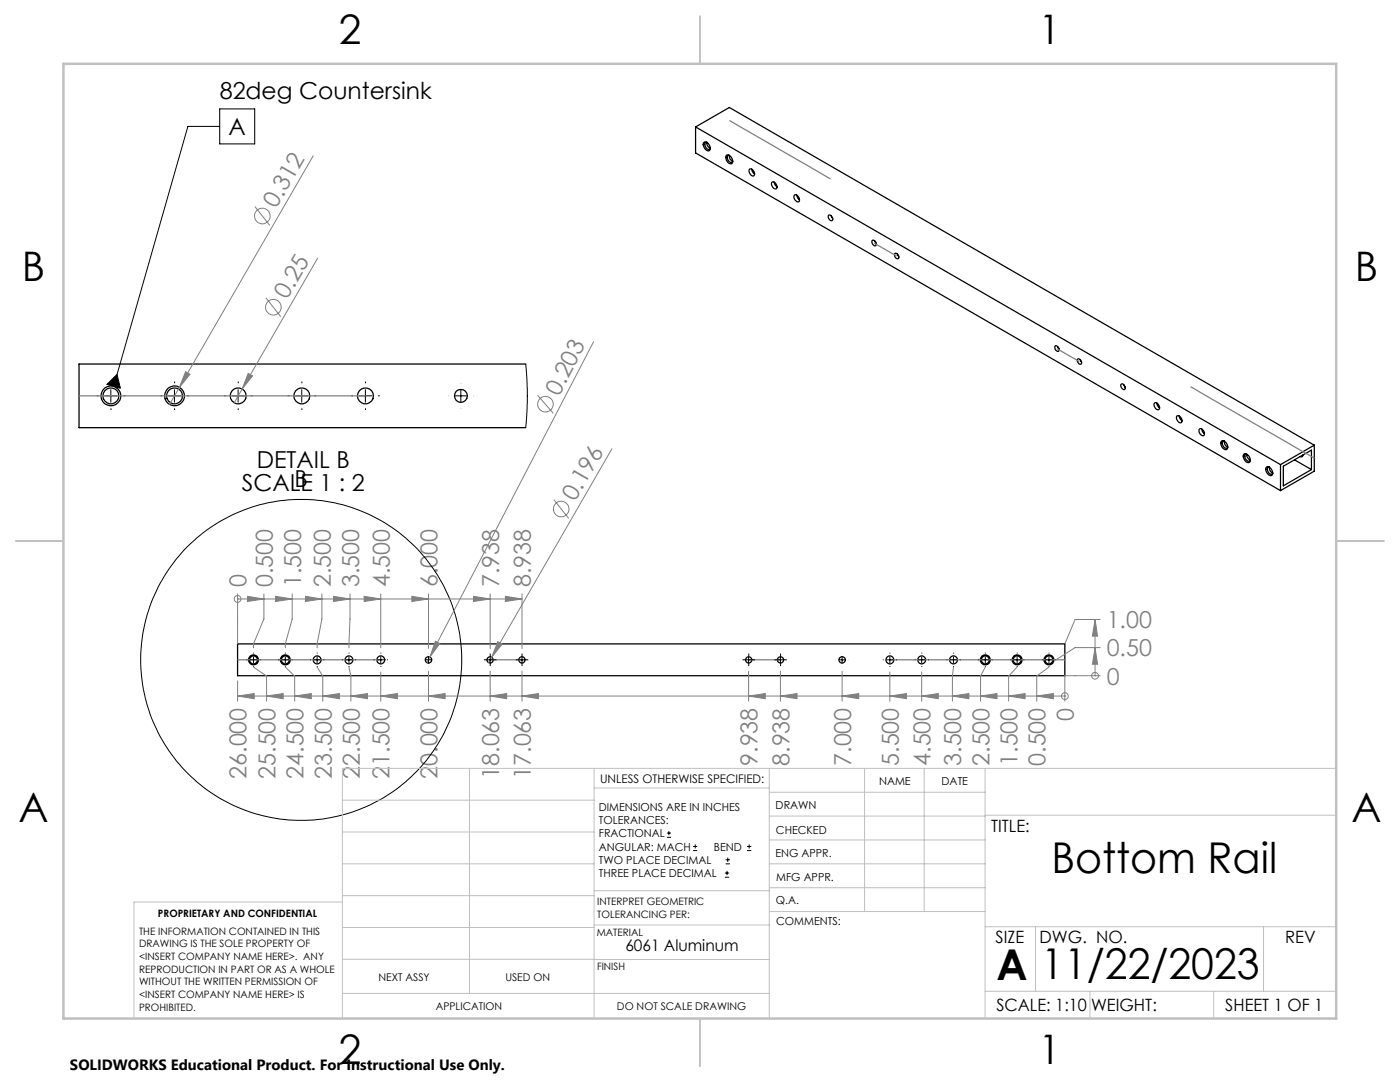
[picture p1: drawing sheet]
<svg xmlns="http://www.w3.org/2000/svg" width="279mm" height="216mm" viewBox="0 0 279 216" stroke-linecap="round" stroke-linejoin="round" font-family="sans-serif">
<g fill="none" stroke="#000" stroke-width=".25">
<path d="M138.8 25.3v5.2l116.8 67.4M138.8 25.3l116.8 67.4M138.8 25.3l6.8-3.9 116.7 67.4M140.5 28.4a1.04 1.04 0 0 1 1.2 1.3 .49 .49 0 0 1-.4 .4 .49 .49 0 0 1-.5-.3l-.4-.7zM140.8 28.5l.3-.1a1.25 1.25 0 0 0 .6 1.2l-.1 .2a.87 .87 0 0 1-.8-.4 .87 .87 0 0 1 0-.9zM141.2 28.5l-.2 .1M145 31a1.07 1.07 0 0 1 1.2 1.3l-.1 .4a1.2 1.2 0 0 1-1.1-1.7zM145.3 31h.3a1.25 1.25 0 0 0 .6 1.2 .79 .79 0 0 1-.9-.1 .79 .79 0 0 1-.1-.9zM149.6 33.7a.85 .85 0 0 1 .8 .5 .85 .85 0 0 1-.1 .9 1.01 1.01 0 0 1-.7-1.4zM150 33.8l.2 .6 .4 .3M154.1 36.3a.87 .87 0 0 1 .8 .4 .87 .87 0 0 1 0 .9 .87 .87 0 0 1-.8-.4 .87 .87 0 0 1 0-.9zM154.5 36.3l.1 .4 .5 .6"/>
<path d="M158.6 38.9a.94 .94 0 0 1 .9 1.4 .91 .91 0 0 1-.9-1.4zM159 38.9l.2 .6 .4 .4M165.4 42.9a.76 .76 0 0 1 .7 1.1 .76 .76 0 0 1-.7-1.1zM165.9 43l.3 .6M174 48a.6 .6 0 0 1 .8 .3 .6 .6 0 0 1-.2 .8l-.5-.4zM174.6 48.1l.3 .5M178.6 50.6a.71 .71 0 0 1 .6 1 .71 .71 0 0 1-.6-1zM179.1 50.7l.3 .5M104.9 72.6h-89.1v12.7h89.1M210.6 69a.72 .72 0 0 1 .6 1.1 .72 .72 0 0 1-.6-1.1zM211.1 69.1l.2 .5M215 71.7a.61 .61 0 0 1 .8 .2 .61 .61 0 0 1-.1 .8l-.4-.2-.3-.4z"/>
<path d="M215.5 71.8l.3 .4M223.7 76.7a.63 .63 0 0 1 .8 .2 .63 .63 0 0 1-.1 .8h-.3l-.3-.3zM224.2 76.7l.3 .6M230.4 80.4a.87 .87 0 0 1 .9 .4 .87 .87 0 0 1 0 .9 .87 .87 0 0 1-.8-.4 .87 .87 0 0 1-.1-.9zM230.9 80.4l.2 .6 .3 .4M234.9 83a.85 .85 0 0 1 .8 .4 .85 .85 0 0 1-.1 1 1.01 1.01 0 0 1-.7-1.4zM235.3 83l.2 .6 .4 .4M239.4 85.6a.81 .81 0 0 1 .8 .4 .81 .81 0 0 1-.1 1 .99 .99 0 0 1-.7-1.4zM239.8 85.6l.2 .6 .4 .4M243.7 88.1a.86 .86 0 0 1 1.3 .7 .55 .55 0 0 1-.1 .9 .55 .55 0 0 1-.8-.3l-.4-.7zM243.9 88.2l.4-.2 .2 .8 .5 .4-.1 .2a.92 .92 0 0 1-1-1.2zM248.2 90.6a1.09 1.09 0 0 1 1.3 1.3 .5 .5 0 0 1-.4 .4 .5 .5 0 0 1-.5-.3l-.5-.7z"/>
<path d="M248.5 90.7l.3-.1a1.55 1.55 0 0 0 .7 1.3l-.1 .1a.94 .94 0 0 1-.9-1.3zM252.7 93.2a.75 .75 0 0 1 1.1 .6l.1 .2a.54 .54 0 0 1-.1 .8 .54 .54 0 0 1-.8-.2l-.4-.7zM252.9 93.4l.4-.2a1.35 1.35 0 0 0 .7 1.2l-.1 .2a.92 .92 0 0 1-1-1.2zM255.6 92.7v5.2M256.1 93l5.6-3.2v3.9l-5.6 3.2zM258.3 91.8l3.4 1.9M260 90.8l-.2 .4-.3-.1M262.3 88.8l-6.7 3.9M262.3 88.8v5.2l-6.7 3.9M47.4 128.5h165.1v6.3h-165.1z"/>
<circle cx="22.1" cy="79" r="1.59"/>
<circle cx="22.1" cy="79" r="1.98"/>
<circle cx="34.8" cy="79" r="1.59"/>
<circle cx="34.8" cy="79" r="1.98"/>
<circle cx="47.5" cy="79" r="1.59"/>
<circle cx="60.2" cy="79" r="1.59"/>
<circle cx="72.9" cy="79" r="1.59"/>
<circle cx="92" cy="79" r="1.28"/>
<circle cx="50.6" cy="131.7" r=".99"/>
<circle cx="50.6" cy="131.7" r=".79"/>
<circle cx="56.9" cy="131.7" r=".99"/>
<circle cx="56.9" cy="131.7" r=".79"/>
<circle cx="63.3" cy="131.7" r=".8"/>
<circle cx="69.7" cy="131.7" r=".8"/>
<circle cx="76" cy="131.7" r=".8"/>
<circle cx="85.5" cy="131.7" r=".63"/>
<circle cx="97.8" cy="131.7" r=".62"/>
<circle cx="104.2" cy="131.7" r=".62"/>
<circle cx="149.4" cy="131.7" r=".62"/>
<circle cx="155.8" cy="131.7" r=".62"/>
<circle cx="168.1" cy="131.7" r=".63"/>
<circle cx="177.6" cy="131.7" r=".8"/>
<circle cx="184" cy="131.7" r=".8"/>
<circle cx="190.3" cy="131.7" r=".8"/>
<circle cx="196.6" cy="131.7" r=".99"/>
<circle cx="196.6" cy="131.7" r=".79"/>
<circle cx="203" cy="131.7" r=".99"/>
<circle cx="203" cy="131.7" r=".79"/>
<circle cx="209.3" cy="131.7" r=".99"/>
<circle cx="209.3" cy="131.7" r=".79"/>
</g>
<g fill="none" stroke="#000" stroke-width=".2">
<path d="M43.9 25.2h-6.4l-14.8 51.9M43.9 21.7h6.9v7h-6.9zM20.9 79h2.5M21.3 76.7l2.1-2 .6 2.8zM22.1 77.8v2.5M33.6 79h2.5M34.8 77.8v2.5M46.3 79h2.5M47.5 77.8v2.5M59 79h2.5M60.2 77.8v2.5M71.7 79h2.5"/>
<path d="M72.9 77.8v2.5M90.7 79h2.5M92 77.8v2.5M104.9 72.6l.3 4.8v4.2l-.3 3.7M50 131.7h1.2M50.6 131.1v1.2M56.3 131.7h1.3M56.9 131.1v1.2M62.7 131.7h1.2M63.3 131.1v1.2M69 131.7h1.3M69.6 131.1v1.2"/>
<path d="M75.4 131.7h1.2M76 131.1v1.2M84.9 131.7h1.2M85.5 131.1v1.2M97.2 131.7h1.2M97.8 131.1v1.2M103.5 131.7h1.3M104.2 131.1v1.2M148.8 131.7h1.2M149.4 131.1v1.2M155.2 131.7h1.2M155.8 131.1v1.2"/>
<path d="M167.4 131.7h1.3M168.1 131.1v1.2M177 131.7h1.2M177.6 131.1v1.2M183.3 131.7h1.3M183.9 131.1v1.2M189.7 131.7h1.2M190.3 131.1v1.2M196 131.7h1.3M196.6 131.1v1.2M202.4 131.7h1.2M203 131.1v1.2"/>
<path d="M208.7 131.7h1.3M209.3 131.1v1.2M133.1 167.1h.8M133.1 166.2h.8M133.5 165.8v.9M138.3 169.7h.8M138.3 168.9h.8M138.7 168.5v.8M144.7 175h.8M144.7 174.2h.8M144.8 172.4h.9M144.8 171.6h.9"/>
<path d="M145.1 173.8v.8M145.2 171.1v.9M149.1 169.7h.8M149.1 168.9h.8M149.5 168.5v.8"/>
<circle cx="60.1" cy="131.7" r="32"/>
</g>
<g fill="none" stroke="#808080" stroke-width=".2">
<path d="M62.5 31.1l-26.7 46.2M50.9 41.2l2.9 3.8M53.1 59.4l2.9 3.8M63.4 51.5l-16.7 28.9M35.8 77.3l-2 3.4M37 74.2l.9 .5-2.1 2.6zM49.5 74.5l.9 .5-2.1 2.6zM107.3 78.8l3.1 3.7M118.5 68.2l-32.7 62.9M110.5 99.7l3 3.7M122.1 89.5l-24 41.6M47.4 119.5h.1"/>
<path d="M47.4 118.5v10M47.4 119.5h56.8M49.4 119l3.3 .5-3.3 .5zM52.7 118.5v5l-2.1 5v.8M55 119l3.3 .5-3.3 .5zM58.3 118.5v5l-1.4 5v.8M61 119l3.2 .5-3.2 .5zM64.2 118.5v5l-.9 5v.8M66.6 119l3.2 .5-3.2 .5zM69.9 118.5l-.3 10.8M72.7 119l3.3 .5-3.3 .5zM76 118.5v10.8"/>
<path d="M82.2 119l3.3 .5-3.3 .5zM85.5 118.5v10.9M94.5 119l3.3 .5-3.3 .5zM97.8 118.5v10.9M100.9 119l3.3 .5-3.3 .5zM104.2 118.5v10.9M47.4 138.9l3.3-.5v1zM47.4 138.9h165.1M47.4 135.9v4M50.6 133.1l2.6 1.8v5M53.2 138.9l3.3-.5v1zM56.9 133.1l1.9 1.8v5"/>
<path d="M58.8 138.9l3.3-.5v1zM63.3 133.1l1.1 1.8v5M64.4 138.9l3.3-.5v1zM69.6 133.1l.4 1.8v5M70 138.9l3.3-.5v1zM76 138.9l3.3-.5v1zM76 134.1v5.8M85.5 138.9l3.3-.5v1zM85.5 133.9v6M85.8 131.1l-.6 1.2M86.9 128l.9 .4-2 2.7zM97.8 138.9l3.3-.5v1z"/>
<path d="M97.8 133.9v6M98.1 131.1l-.6 1.1M99.3 128l.9 .5-2.1 2.6zM104.2 138.9l3.3-.5v1zM104.2 133.9v6M149.4 138.9l3.3-.5v1zM149.4 133.9v6M155.8 138.9l3.3-.5v1zM155.8 133.9v6M168.1 138.9l3.3-.5v1zM168.1 133.9v6M177.6 138.9l3.3-.5v1z"/>
<path d="M177.6 134.1v5.8M183.9 138.9l3.4-.5v1zM183.9 134.1v5.8M190.1 138.9l3.3-.5v1zM190.3 133.1l-.2 1.8v5M195.7 138.9l3.3-.5v1zM196.6 133.1l-.9 1.8v5M201.3 138.9l3.3-.5v1zM203 133.1l-1.7 1.8v5M206.9 138.9l3.3-.5v1zM209.3 133.1l-2.4 1.8v5M212.5 138.9h.1"/>
<path d="M218.5 134.8h.1M218.5 123.6v11.2M218.5 129.2l.5 3.3h-1zM218.5 123.6l.5 3.3h-1zM219.6 134.8h-7.1v5.1M219.6 129.2h-5l-3.9 2.5M219.6 123.6h-5l-2.1 4.9"/>
<circle cx="52.4" cy="43.1" r="1.56"/>
<circle cx="54.6" cy="61.3" r="1.57"/>
<circle cx="108.8" cy="80.6" r="1.56"/>
<circle cx="47.4" cy="119.5" r=".68"/>
<circle cx="112" cy="101.6" r="1.56"/>
<circle cx="212.5" cy="138.9" r=".68"/>
<circle cx="218.5" cy="134.8" r=".68"/>
</g>
<g fill="none" stroke="#000" stroke-width=".2" stroke-dasharray="15.2 1.3 1.3 1.3" stroke-linecap="butt">
<path d="M19.6 79h-.3M22.1 76.5v-.4M24.6 79h.4M32.3 79h-.3M34.8 76.5v-.4M37.3 79h.4M45 79h-.3M47.5 76.5v-.4M50 79h.4M57.7 79h-.3M60.2 76.5v-.4M62.7 79h.4"/>
<path d="M70.4 79h-.3M72.9 76.5v-.4M75.4 79h.4M92 76.5v-.1M22.1 81.5v.3M34.8 81.5v.3M47.5 81.5v.3M60.2 81.5v.3M72.9 81.5v.3M49.4 131.7h-.2M50.6 130.4v-.2M50.6 132.9v.2"/>
<path d="M51.9 131.7h.1M55.7 131.7h-.2M57 130.4v-.2M57 132.9v.2M58.2 131.7h.2M62.1 131.7h-.2M63.3 130.4v-.2M63.3 132.9v.2M64.6 131.7h.1M68.4 131.7h-.2M69.7 130.4v-.2M69.7 132.9v.2"/>
<path d="M70.9 131.7h.2M74.8 131.7h-.2M76 130.4v-.2M76 132.9v.2M77.3 131.7h.1M97.2 131.7h-.6M97.8 131v-.6M97.8 132.3v.6M98.5 131.7h.6M103.6 131.7h-.7M104.2 131v-.6M104.2 132.3v.6"/>
<path d="M104.8 131.7h.6M148.8 131.7h-.6M149.4 131v-.6M149.4 132.3v.6M150.1 131.7h.6M155.2 131.7h-.7M155.8 131v-.6M155.8 132.3v.6M156.4 131.7h.6M169.3 131.7h.1M176.4 131.7h-.2M177.6 130.4v-.2"/>
<path d="M177.6 132.9v.2M178.9 131.7h.1M182.7 131.7h-.2M184 130.4v-.2M184 132.9v.2M185.2 131.7h.2M189.1 131.7h-.2M190.3 130.4v-.2M190.3 132.9v.2M191.6 131.7h.1M195.4 131.7h-.2M196.7 130.4v-.2"/>
<path d="M196.7 132.9v.2M197.9 131.7h.2M201.8 131.7h-.2M203 130.4v-.2M203 132.9v.2M204.3 131.7h.1M208.1 131.7h-.2M209.4 130.4v-.2M209.4 132.9v.2M210.6 131.7h.2"/>
</g>
<path d="M145.6 24l20.1 11.7M174.4 48.5l4.5 2.6M15.8 79h57.1M210.9 69.6l4.5 2.5M237.6 77.2l24.7 14.2M47.4 131.7h28.6M97.8 131.7h6.4M149.4 131.7h6.4M177.6 131.7h34.9" fill="none" stroke="#808080" stroke-width=".25"/>
<g fill="none" stroke="#c0c0c0" stroke-width=".2">
<path d="M68.3 159.7h50.3M93.7 153.3v44.9M118.6 153.3v49.9M118.6 157.2h34.9M153.5 153.3v49.9M153.5 158.1h43.1M172.5 153.3v28.6M184.4 153.3v28.6M196.6 153.3v49.9M266.7 153.3h-198.4v49.9M68.3 178.7h50.3M68.3 172.4h50.3"/>
<path d="M68.3 166h50.3M68.3 180h-41.6v23.2M118.6 177.7h35M153.5 167.6h43.1M153.5 162.8h43.1M153.5 172.4h43.1M153.5 177.1h43.1M196.6 162.7h70.1M68.3 198.2h85.2M68.3 191.4l85.2 .1M68.3 185.1h50.3M118.6 184.6h35"/>
<path d="M153.6 181.9h43M196.6 197.8h70.1M196.6 184.9h70.1M206.7 184.9v12.9M217.5 197.8v5.4M242.2 197.8v5.4M252.2 184.9v12.9"/>
</g>
<path d="M139.7 3.2v9.5M3.1 107.9h9.6M266.7 107.9h9.5M139.7 203.2v9.6" fill="none" stroke="#c0c0c0" stroke-width=".25"/>
<path d="M12.7 12.7h254v190.5h-254z" fill="none" stroke="#c0c0c0" stroke-width=".5"/>
<path d="M21.3 76.7l2.1-2 .6 2.8z" fill="#000"/>
<g fill="#808080">
<path d="M99.3 128l.9 .5-2.1 2.6z"/>
<path d="M86.9 128l.9 .4-2 2.7z"/>
<path d="M37 74.2l.9 .5-2.1 2.6z"/>
<path d="M49.5 74.5l.9 .5-2.1 2.6z"/>
<path d="M218.5 129.2l.5 3.3h-1zM218.5 123.6l.5 3.3h-1z"/>
<path d="M206.9 138.9l3.3-.5v1zM201.3 138.9l3.3-.5v1zM195.7 138.9l3.3-.5v1zM190.1 138.9l3.3-.5v1zM183.9 138.9l3.4-.5v1zM177.6 138.9l3.3-.5v1zM168.1 138.9l3.3-.5v1zM155.8 138.9l3.3-.5v1zM149.4 138.9l3.3-.5v1zM104.2 138.9l3.3-.5v1zM97.8 138.9l3.3-.5v1zM85.5 138.9l3.3-.5v1zM76 138.9l3.3-.5v1zM70 138.9l3.3-.5v1zM64.4 138.9l3.3-.5v1zM58.8 138.9l3.3-.5v1zM53.2 138.9l3.3-.5v1zM47.4 138.9l3.3-.5v1zM49.4 119l3.3 .5-3.3 .5zM55 119l3.3 .5-3.3 .5zM61 119l3.2 .5-3.2 .5zM66.6 119l3.2 .5-3.2 .5zM72.7 119l3.3 .5-3.3 .5zM82.2 119l3.3 .5-3.3 .5zM94.5 119l3.3 .5-3.3 .5zM100.9 119l3.3 .5-3.3 .5z"/>
</g>
<g font-size="8.5">
<text x="209.8" y="174.2">Bottom Rail</text>
<text x="198.9" y="195.5">A</text>
<text x="207.8" y="195.4">11/22/2023</text>
</g>
<g font-size="8.1">
<text x="67.6" y="8.9">2</text>
<text x="207.3" y="8.9">1</text>
<text x="4.4" y="56.2">B</text>
<text x="270.4" y="56.2">B</text>
<text x="3.7" y="164.1">A</text>
<text x="269.7" y="164.1">A</text>
<text x="67.6" y="212.4">2</text>
<text x="207.3" y="212.4">1</text>
</g>
<g font-size="4.7">
<text x="43.9" y="19.8">82deg Countersink</text>
<text x="45.6" y="27">A</text>
<text x="51.2" y="93.4">DETAIL B</text>
<text x="48.2" y="97.9">SCALE 1 : 2</text>
<text x="58.8" y="97.3">B</text>
</g>
<g font-size="4.7" fill="#808080">
<text x="55.1" y="41.7" transform="rotate(-60 55.1 41.7)">0.312</text>
<text x="57.3" y="59.9" transform="rotate(-60 57.3 59.9)">0.25</text>
<text x="111.6" y="79.1" transform="rotate(-63 111.6 79.1)">0.203</text>
<text x="114.8" y="100.2" transform="rotate(-60 114.8 100.2)">0.196</text>
<text x="49.2" y="117.2" transform="rotate(-90 49.2 117.2)">0</text>
<text x="54.5" y="117.2" transform="rotate(-90 54.5 117.2)">0.500</text>
<text x="60.1" y="117.2" transform="rotate(-90 60.1 117.2)">1.500</text>
<text x="66" y="117.2" transform="rotate(-90 66 117.2)">2.500</text>
<text x="71.6" y="117.2" transform="rotate(-90 71.6 117.2)">3.500</text>
<text x="77.8" y="117.2" transform="rotate(-90 77.8 117.2)">4.500</text>
<text x="87.3" y="117.2" transform="rotate(-90 87.3 117.2)">6.000</text>
<text x="99.6" y="117.2" transform="rotate(-90 99.6 117.2)">7.938</text>
<text x="106" y="117.2" transform="rotate(-90 106 117.2)">8.938</text>
<text x="220.9" y="125.4">1.00</text>
<text x="220.9" y="131">0.50</text>
<text x="220.9" y="136.6">0</text>
<text x="214.3" y="143.8" transform="rotate(-90 214.3 143.8)">0</text>
<text x="49.2" y="155.4" transform="rotate(-90 49.2 155.4)">26.000</text>
<text x="55" y="155.4" transform="rotate(-90 55 155.4)">25.500</text>
<text x="60.6" y="155.4" transform="rotate(-90 60.6 155.4)">24.500</text>
<text x="66.2" y="155.4" transform="rotate(-90 66.2 155.4)">23.500</text>
<text x="71.8" y="155.4" transform="rotate(-90 71.8 155.4)">22.500</text>
<text x="77.8" y="155.4" transform="rotate(-90 77.8 155.4)">21.500</text>
<text x="87.3" y="155.4" transform="rotate(-90 87.3 155.4)">20.000</text>
<text x="99.6" y="155.4" transform="rotate(-90 99.6 155.4)">18.063</text>
<text x="105.9" y="155.4" transform="rotate(-90 105.9 155.4)">17.063</text>
<text x="151.2" y="152.8" transform="rotate(-90 151.2 152.8)">9.938</text>
<text x="157.5" y="152.8" transform="rotate(-90 157.5 152.8)">8.938</text>
<text x="169.8" y="152.8" transform="rotate(-90 169.8 152.8)">7.000</text>
<text x="179.4" y="152.8" transform="rotate(-90 179.4 152.8)">5.500</text>
<text x="185.7" y="152.8" transform="rotate(-90 185.7 152.8)">4.500</text>
<text x="191.8" y="152.8" transform="rotate(-90 191.8 152.8)">3.500</text>
<text x="197.5" y="152.8" transform="rotate(-90 197.5 152.8)">2.500</text>
<text x="203.1" y="152.8" transform="rotate(-90 203.1 152.8)">1.500</text>
<text x="208.7" y="152.8" transform="rotate(-90 208.7 152.8)">0.500</text>
</g>
<g font-size="3.4">
<text x="197.8" y="166">TITLE:</text>
<text x="198.7" y="188.1">SIZE</text>
<text x="207.5" y="188.1">DWG. NO.</text>
<text x="256.5" y="188.2">REV</text>
<text x="198.8" y="201.7">SCALE: 1:10</text>
<text x="217.7" y="201.8">WEIGHT:</text>
<text x="244.5" y="201.7">SHEET 1 OF 1</text>
</g>
<text font-size="3.2" x="124.8" y="189.8">6061 Aluminum</text>
<text font-size="3" x="14" y="213.5">SOLIDWORKS Educational Product. For Instructional Use Only.</text>
<text font-size="2.4" x="119.8" y="156.2">UNLESS OTHERWISE SPECIFIED:</text>
<g font-size="2.2">
<text x="119.5" y="161.8">DIMENSIONS ARE IN INCHES</text>
<text x="154.8" y="161.4">DRAWN</text>
<text x="175.4" y="156.6">NAME</text>
<text x="187.9" y="156.7">DATE</text>
<text x="119.5" y="164.4">TOLERANCES:</text>
<text x="119.5" y="167.1">FRACTIONAL</text>
<text x="154.9" y="166.3">CHECKED</text>
<text x="119.5" y="169.7">ANGULAR: MACH</text>
<text x="119.5" y="172.4">TWO PLACE DECIMAL</text>
<text x="142.5" y="169.7">BEND</text>
<text x="154.8" y="171">ENG APPR.</text>
<text x="119.5" y="175">THREE PLACE DECIMAL</text>
<text x="154.9" y="175.7">MFG APPR.</text>
<text x="154.9" y="180.4">Q.A.</text>
<text x="154.9" y="184.6">COMMENTS:</text>
</g>
<g font-size="2.1">
<text x="75.5" y="195.7">NEXT ASSY</text>
<text x="100.9" y="195.7">USED ON</text>
<text x="86.9" y="201.5">APPLICATION</text>
<text x="123.1" y="201.6">DO NOT SCALE DRAWING</text>
</g>
<g font-size="2">
<text x="31.5" y="182.9">PROPRIETARY AND CONFIDENTIAL</text>
<text x="119.2" y="180.6">INTERPRET GEOMETRIC</text>
<text x="119.2" y="183.1">TOLERANCING PER:</text>
<text x="27.8" y="186.5">THE INFORMATION CONTAINED IN THIS</text>
<text x="27.8" y="189">DRAWING IS THE SOLE PROPERTY OF</text>
<text x="27.8" y="191.6">&lt;INSERT COMPANY NAME HERE&gt;. ANY</text>
<text x="119.1" y="186.7">MATERIAL</text>
<text x="27.8" y="194.1">REPRODUCTION IN PART OR AS A WHOLE</text>
<text x="27.8" y="196.6">WITHOUT THE WRITTEN PERMISSION OF</text>
<text x="119.1" y="193.5">FINISH</text>
<text x="27.8" y="199.1">&lt;INSERT COMPANY NAME HERE&gt; IS</text>
<text x="27.8" y="201.7">PROHIBITED.</text>
</g>
</svg>
